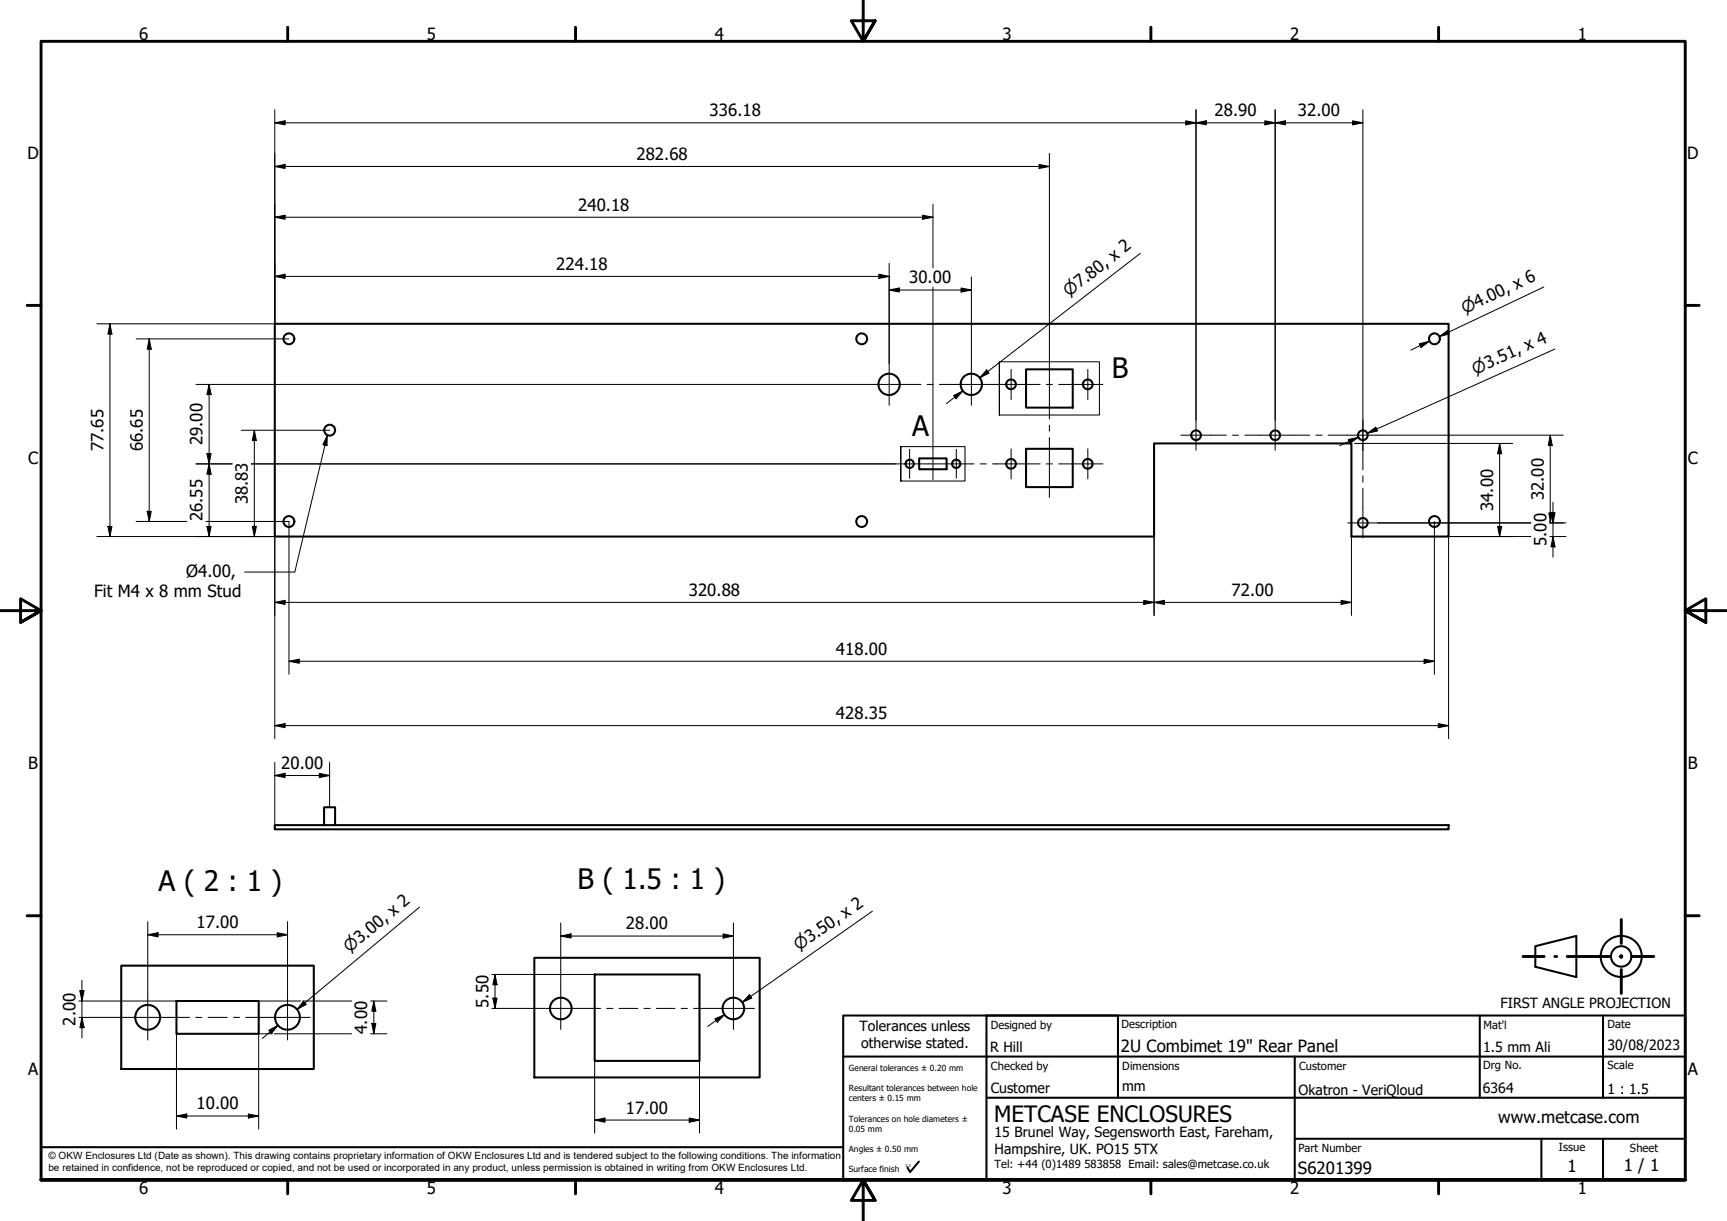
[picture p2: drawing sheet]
<svg xmlns="http://www.w3.org/2000/svg" width="420mm" height="297mm" viewBox="0 0 420 297" stroke-linecap="round" stroke-linejoin="round" font-family="sans-serif">
<!-- layer: Visible (ISO) -->
<g fill="none" stroke="#000" stroke-width=".49">
<path d="M66.9 78.8h285.5v51.7h-23.6v-22.6h-48v22.6h-213.9zM249.6 89.9h11.4v9.3h-11.4zM223.6 111.5h6.7v2.7h-6.7zM249.6 109.2h11.4v9.3h-11.4zM66.9 200.7h285.5v1.1h-285.5zM78.8 200.7v-4.3h2.7v4.3M144.7 237.1h25.5v21h-25.5zM42.9 243.5h20v8h-20z"/>
<circle cx="70.3" cy="82.4" r="1.32"/>
<circle cx="209.6" cy="82.4" r="1.32"/>
<circle cx="216.3" cy="93.5" r="2.59"/>
<circle cx="236.3" cy="93.5" r="2.59"/>
<circle cx="246" cy="93.5" r="1.18"/>
<circle cx="264.6" cy="93.5" r="1.18"/>
<circle cx="349" cy="82.4" r="1.32"/>
<circle cx="80.2" cy="104.7" r="1.32"/>
<circle cx="221.3" cy="112.8" r="1.01"/>
<circle cx="232.6" cy="112.8" r="1.01"/>
<circle cx="246" cy="112.8" r="1.18"/>
<circle cx="264.6" cy="112.8" r="1.18"/>
<circle cx="291" cy="105.9" r="1.18"/>
<circle cx="310.3" cy="105.9" r="1.18"/>
<circle cx="331.6" cy="105.9" r="1.18"/>
<circle cx="70.3" cy="126.9" r="1.32"/>
<circle cx="209.6" cy="126.9" r="1.32"/>
<circle cx="331.6" cy="127.2" r="1.18"/>
<circle cx="349" cy="126.9" r="1.32"/>
<circle cx="35.9" cy="247.5" r="3"/>
<circle cx="69.9" cy="247.5" r="3"/>
<circle cx="136.4" cy="245.3" r="2.63"/>
<circle cx="178.4" cy="245.3" r="2.63"/>
</g>
<!-- layer: Break Line (ISO) -->
<path d="M29.5 234.9h46.8v25.2h-46.8zM130 233h54.8v29.1h-54.8z" fill="none" stroke="#000" stroke-width=".49"/>
<!-- layer: Detail Boundary (ISO) -->
<path d="M243.1 88v13v-13h24.4v13h-24.4M219.1 108.7v8.3v-8.3h15.7v8.3h-15.7" fill="none" stroke="#000" stroke-width=".25"/>
<!-- layer: Border (ISO) -->
<g fill="none" stroke="#000" stroke-width=".71">
<path d="M70 6.6v3.5M140 6.6v3.5M210 0v10.1l-2.9-5.1h5.8l-2.9 5.1 2.9-5.1M280 6.6v3.5M350 6.6v3.5M6.6 74.3h3.4M410 74.3h3.4M0 148.6h10l-5-2.9v5.7l5-2.8-5 2.8M420 148.6h-10l5-2.9v5.7l-5-2.8 5 2.8M6.6 222.8h3.4M410 222.8h3.4M10 287.1v-277h400v277h-400h400"/>
<path d="M70 287.1v3.3M140 287.1v3.3M212.9 292l-2.9-4.9 2.9 4.9h-5.8l2.9-4.9v9.9M280 287.1v3.3M350 287.1v3.3"/>
</g>
<!-- layer: Title (ISO) -->
<g fill="none" stroke="#000" stroke-width=".49">
<path d="M373.5 230.2l10-2.5v10l-10-2.5zM240 257h170v30.1h-170zM315 257v30.1M360 247.1h-120v9.9h-34.9M390 247.1v20M410 257v-9.9h-50v20M10 279v8M10 279.1h195.1M240 267.1h170M272 267.1v-20h-66.9v40M315 277h95M375 277v10.1"/>
<path d="M390 277v10.1M223.6 282.6l-2.2 2.6-.6-1.1"/>
<circle cx="394.4" cy="232.7" r="5"/>
<circle cx="394.4" cy="232.7" r="2.49"/>
</g>
<path d="M370.5 232.7h5.2M378.3 232.7h.4M381.3 232.7h10.3M394.2 232.7h.4M394.4 223.7v5.8M394.4 232.4v.5M394.4 235.9v5.8M397.2 232.7h5.1" fill="none" stroke="#000" stroke-width=".71"/>
<!-- layer: Dimension (ISO) -->
<g fill="none" stroke="#000" stroke-width=".25">
<path d="M66.9 29.9l2.5-.5v1zM66.9 26.7v52.1h-43.3M66.9 29.9h264.7M255.3 37.3v50M288.5 29.4l2.5 .5-2.5 .5zM291 29.9l2.5-.5v1zM291 26.7v75.5M307.7 29.4l2.5 .5-2.5 .5zM310.2 29.9l2.5-.5v1zM310.2 26.7v75.5M329.1 29.4l2.5 .5-2.5 .5zM331.6 26.7v75.5"/>
<path d="M66.9 52.8l2.5-.4v.9zM66.9 40.5l2.5-.5v1zM66.9 52.8h160.1M66.9 40.5h188.4M224.5 52.4l2.5 .4-2.5 .5zM227 49.7v15.5M252.8 40l2.5 .5-2.5 .5zM26.7 78.8l.5 2.5h-1zM26.7 78.8v51.7M66.9 67.2l2.5-.5v1zM66.9 67.2h149.4M213.8 66.7l2.5 .5-2.5 .5z"/>
<path d="M216.3 70.6l2.5-.5v.9zM216.3 64.1v24.3M216.3 70.6h20M227 69.8v23.6M233.8 70.1l2.5 .5-2.5 .4zM236.3 67.4v21M277.4 61.6l-39 30.3 1.9-1.5M375.6 69.8l-25.4 12.1 2.2-1.1M33.1 82.4h37.2M36.3 82.4l.5 2.5h-1zM36.3 82.4v44.5M47.7 93.5h163.5"/>
<path d="M50.9 93.5l.5 2.5h-1.1zM50.9 93.5v37M227 93.6v15.4M232 96.2l2.2-1.1-1.6 1.9zM234.2 95.1l-3.9 3.1M240 90l.6 .8-2.2 1.1zM345.3 83.6l2.5-.6-2.1 1.5zM347.8 83l-4.5 2.2M350.2 81.9l2-1.5 .4 .8zM378.3 84.9l-45.7 20.5 2.3-1M47.7 112.9h8.8M50.3 110.3h1.1l-.5 2.6z"/>
<path d="M50.9 112.9l.5 2.5h-1.1zM58.7 104.7h21.5M61.1 112.9h156.7M61.9 104.7l.5 2.5h-1zM61.9 104.7v25.8M280.8 107.9v41.8M328 106.9l2.5-.5-2.1 1.4zM328.8 108.2v18.9M329.6 107.9h1.9M330.5 106.4l-4.6 2M331.7 107.9h36.3M332.6 105.4l2.1-1.5 .4 .9z"/>
<path d="M335.2 105.9h45.1M364.8 107.9l.5 2.5h-1zM364.8 107.9v22.6M377.2 105.9l.4 2.5h-.9zM377.2 105.9v21.3M23.6 130.5h43.3v49.2M26.2 128.1h1l-.5 2.4zM33.1 126.9h12.3M35.8 124.4h1l-.5 2.5zM50.1 126.9h20.2v37.1M50.3 128.1h1.1l-.5 2.4zM61.4 128.1h1l-.5 2.4z"/>
<path d="M328.8 127.3v22.4M335.2 127.2h37.2M349 126.9v37.1M364.3 128.1h1l-.5 2.4zM372.4 130.5h-20v49.2M377 130.5h4M377 127.2h4M377 124.7h.6l-.4 2.5M377 126.7l.2 .5M377.3 124.7h1l-.5 2.5zM377.8 130.5l.5 2.5h-1zM377.8 122.2v13.3"/>
<path d="M66.9 146.5l2.5-.5v1zM66.9 146.5h261.9M278.3 146l2.5 .5-2.5 .5zM280.8 146.5l2.5-.5v1zM326.3 146l2.5 .5-2.5 .5zM66.9 176.5l2.5-.5v1zM66.9 176.5h285.5M70.3 160.9l2.5-.5v1zM70.3 160.9h278.7M346.5 160.4l2.5 .5-2.5 .5zM349.9 176l2.5 .5-2.5 .5zM66.9 188.7l2.5-.6v1.1z"/>
<path d="M66.9 185.5v15.2M66.9 188.7h13.3M77.7 188.1l2.5 .6-2.5 .5zM80.2 185.5v10.9M19.9 238.5v14M35.9 227.4l2.6-.5v1zM35.9 227.4h34.1M35.9 224.2v17.8M67.5 226.9l2.5 .5-2.5 .5zM70 224.2v17.8M102.1 220.7l-29.9 24.9 2-1.6M119.7 237.1h25"/>
<path d="M120.4 237.1l.5 2.5h-1zM120.4 237.1v8.2M136.4 227.7l2.5-.5v1zM136.4 227.7h42M136.4 224.5v15.7M175.9 227.2l2.5 .5-2.5 .5zM178.4 224.5v15.7M212.2 221.7l-31.6 22.1 2-1.4M19.2 243.5h16.6M19.2 247.5h11.2M19.4 241h1.1l-.6 2.5zM19.9 247.5l.6 2.5h-1.1z"/>
<path d="M36.1 243.5h6.8v3.9M42.9 247.6v27.1M62.9 247.6v27.1M62.9 251.5h3.4M65.4 250.6l2.2-1.2-1.6 2zM66.7 251.5h3.1M67.6 249.4l-3.8 3.2M69.8 243.5h-6.9v3.9M70.1 251.5h15.4M70.1 243.5h3.1M73.6 243.5h11.9M73.8 243.6l.7 .8-2.3 1.2z"/>
<path d="M90.2 251.5h3.9M90.2 243.5h3.9M90.5 249h.9l-.5 2.5zM90.9 243.5l.5 2.5h-.9zM90.9 243.5v8M119.7 245.3h11.6M119.9 242.8h1l-.5 2.5zM144.7 258.1v17.6M170.2 258.1v17.6M173.9 247.9l2.4-1.1-1.8 1.9zM176.3 246.8l-4.1 2.9M182.4 242l.5 .8-2.3 1z"/>
<path d="M42.9 271.5l2.5-.5v1zM42.9 271.5h20M60.4 271l2.5 .5-2.5 .5zM144.7 272.5l2.5-.5v1zM144.7 272.5h25.5M167.7 272l2.5 .5-2.5 .5z"/>
</g>
<g fill="#000">
<path d="M66.9 29.9l2.5-.5v1zM288.5 29.4l2.5 .5-2.5 .5zM291 29.9l2.5-.5v1zM307.7 29.4l2.5 .5-2.5 .5zM310.2 29.9l2.5-.5v1zM329.1 29.4l2.5 .5-2.5 .5zM66.9 52.8l2.5-.4v.9zM66.9 40.5l2.5-.5v1zM224.5 52.4l2.5 .4-2.5 .5zM252.8 40l2.5 .5-2.5 .5zM66.9 67.2l2.5-.5v1zM213.8 66.7l2.5 .5-2.5 .5z"/>
<path d="M216.3 70.6l2.5-.5v.9zM233.8 70.1l2.5 .5-2.5 .4zM26.7 78.8l.5 2.5h-1zM36.3 82.4l.5 2.5h-1zM50.9 93.5l.5 2.5h-1.1zM232 96.2l2.2-1.1-1.6 1.9zM240 90l.6 .8-2.2 1.1zM345.3 83.6l2.5-.6-2.1 1.5zM350.2 81.9l2-1.5 .4 .8zM50.3 110.3h1.1l-.5 2.6zM50.9 112.9l.5 2.5h-1.1zM61.9 104.7l.5 2.5h-1z"/>
<path d="M328 106.9l2.5-.5-2.1 1.4zM332.6 105.4l2.1-1.5 .4 .9zM364.8 107.9l.5 2.5h-1zM377.2 105.9l.4 2.5h-.9zM26.2 128.1h1l-.5 2.4zM35.8 124.4h1l-.5 2.5zM50.3 128.1h1.1l-.5 2.4zM61.4 128.1h1l-.5 2.4zM364.3 128.1h1l-.5 2.4zM376.7 124.7h.9l-.4 2.5zM377.3 124.7h1l-.5 2.5zM377.8 130.5l.5 2.5h-1z"/>
<path d="M66.9 146.5l2.5-.5v1zM278.3 146l2.5 .5-2.5 .5zM280.8 146.5l2.5-.5v1zM326.3 146l2.5 .5-2.5 .5zM66.9 176.5l2.5-.5v1zM70.3 160.9l2.5-.5v1zM346.5 160.4l2.5 .5-2.5 .5zM349.9 176l2.5 .5-2.5 .5zM66.9 188.7l2.5-.6v1.1zM77.7 188.1l2.5 .6-2.5 .5zM35.9 227.4l2.6-.5v1zM67.5 226.9l2.5 .5-2.5 .5z"/>
<path d="M120.4 237.1l.5 2.5h-1zM136.4 227.7l2.5-.5v1zM175.9 227.2l2.5 .5-2.5 .5zM19.4 241h1.1l-.6 2.5zM19.9 247.5l.6 2.5h-1.1zM65.4 250.6l2.2-1.2-1.6 2zM73.8 243.6l.7 .8-2.3 1.2zM90.5 249h.9l-.5 2.5zM90.9 243.5l.5 2.5h-.9zM119.9 242.8h1l-.5 2.5zM173.9 247.9l2.4-1.1-1.8 1.9zM182.4 242l.5 .8-2.3 1z"/>
<path d="M42.9 271.5l2.5-.5v1zM60.4 271l2.5 .5-2.5 .5zM144.7 272.5l2.5-.5v1zM167.7 272l2.5 .5-2.5 .5z"/>
</g>
<!-- layer: Center Mark (ISO) -->
<g fill="none" stroke="#000" stroke-width=".25">
<path d="M216.3 88.4v10.2M236.3 88.4v10.2M246 89.9v7.3M264.7 89.9v7.3M221.3 109.3v7M232.7 109.3v7M246 109.2v7.3M264.7 109.2v7.3M291 102.2v7.3M310.2 102.2v7.3M331.6 102.2v7.3M327.9 127.2h7.3"/>
<path d="M35.9 242v11M70 242v11M136.4 240.2v10.2M178.4 240.2v10.2"/>
</g>
<!-- layer: Centerline (ISO) -->
<g fill="none" stroke="#000" stroke-width=".25">
<path d="M211.2 93.5h12.8M225.6 93.5h1.4M228.6 93.5h24.4M254.6 93.5h1.4M255.3 87.3v14.6M257.6 93.5h10.7M217.8 112.9h19.2M227 109v7.7M238.5 112.9h1.5M241.5 112.9h11.5M254.6 112.9h1.4M255.3 106.4v14.6"/>
<path d="M255.3 103.4v1.5M257.6 112.9h10.7M287.3 105.9h11M299.9 105.9h1.4M302.9 105.9h15.8M320.1 105.9h1.6M323.1 105.9h12.1M331.6 102.2v12.1M331.6 115.8v1.5M331.6 118.8v12.1M30.4 247.5h15.7M47.6 247.5h1.5"/>
<path d="M50.6 247.5h4.7M56.8 247.5h1.5M59.8 247.5h15.7M131.3 245.3h14.8M147.6 245.3h1.5M150.6 245.3h4.6M156.7 245.3h1.5M159.7 245.3h4.5M165.7 245.3h1.6M168.7 245.3h14.9"/>
</g>
<!-- layer: Symbol (ISO) -->
<path d="M79.6 105.9v2.5l-1-.2zM79.6 105.9l-7.9 33.3h-12.2" fill="none" stroke="#000" stroke-width=".25"/>
<path d="M79.6 105.9v2.5l-1-.2z" fill="#000"/>
<g font-size="6.8">
<text x="270.5" y="92">B</text>
<text x="221.9" y="106.2">A</text>
<text x="38.5" y="216.8">A ( 2 : 1 )</text>
<text x="140.5" y="216.2">B ( 1.5 : 1 )</text>
</g>
<text font-size="5.5" x="241.8" y="272.8">METCASE ENCLOSURES</text>
<g font-size="4.1">
<text x="33.9" y="9.6">6</text>
<text x="103.9" y="9.6">5</text>
<text x="173.9" y="9.6">4</text>
<text x="243.9" y="9.6">3</text>
<text x="313.9" y="9.6">2</text>
<text x="383.9" y="9.6">1</text>
<text x="172.6" y="28.3">336.18</text>
<text x="295.5" y="28.3">28.90</text>
<text x="315.8" y="28.3">32.00</text>
<text x="6.7" y="38.7">D</text>
<text x="154.8" y="38.9">282.68</text>
<text x="410.5" y="38.7">D</text>
<text x="140.7" y="51.3">240.18</text>
<text x="135.3" y="65.7">224.18</text>
<text x="221.2" y="69">30.00</text>
<text x="6.8" y="112.9">C</text>
<text x="25.2" y="109.8" transform="rotate(-90 25.2 109.8)">77.65</text>
<text x="34.7" y="109.8" transform="rotate(-90 34.7 109.8)">66.65</text>
<text x="49.3" y="108.3" transform="rotate(-90 49.3 108.3)">29.00</text>
<text x="410.7" y="112.9">C</text>
<text x="60.3" y="122.7" transform="rotate(-90 60.3 122.7)">38.83</text>
<text x="363.3" y="124.3" transform="rotate(-90 363.3 124.3)">34.00</text>
<text x="375.6" y="121.7" transform="rotate(-90 375.6 121.7)">32.00</text>
<text x="49.3" y="126.8" transform="rotate(-90 49.3 126.8)">26.55</text>
<text x="376.2" y="132.9" transform="rotate(-90 376.2 132.9)">5.00</text>
<text x="45.3" y="140.4">Ø4.00,</text>
<text x="22.9" y="145.3">Fit M4 x 8 mm Stud</text>
<text x="167.6" y="145">320.88</text>
<text x="299.6" y="145">72.00</text>
<text x="203.4" y="159.3">418.00</text>
<text x="203.4" y="174.9">428.35</text>
<text x="6.9" y="187.1">B</text>
<text x="68.4" y="187.1">20.00</text>
<text x="410.7" y="187.1">B</text>
<text x="47.8" y="225.8">17.00</text>
<text x="152.3" y="226.1">28.00</text>
<text x="118.9" y="245.2" transform="rotate(-90 118.9 245.2)">5.50</text>
<text x="18.3" y="249.5" transform="rotate(-90 18.3 249.5)">2.00</text>
<text x="89.4" y="251.5" transform="rotate(-90 89.4 251.5)">4.00</text>
<text x="272.7" y="255.9">2U Combimet 19&quot; Rear Panel</text>
<text x="6.8" y="261.4">A</text>
<text x="410.6" y="261.4">A</text>
<text x="47.8" y="269.9">10.00</text>
<text x="152.3" y="270.9">17.00</text>
<text x="364.5" y="273.3">www.metcase.com</text>
<text x="315.8" y="285.7">S6201399</text>
<text x="381.4" y="285">1</text>
<text x="395" y="284.8">1 / 1</text>
<text x="33.9" y="290.4">6</text>
<text x="103.9" y="290.4">5</text>
<text x="173.9" y="290.4">4</text>
<text x="243.9" y="290.4">3</text>
<text x="313.9" y="290.4">2</text>
<text x="383.9" y="290.4">1</text>
</g>
<g font-size="3.9">
<text x="260" y="72.2" transform="rotate(-38 260 72.2)">⌀7.80, x 2</text>
<text x="356.3" y="76.4" transform="rotate(-25 356.3 76.4)">⌀4.00, x 6</text>
<text x="358.9" y="91.1" transform="rotate(-24 358.9 91.1)">⌀3.51, x 4</text>
<text x="85.1" y="231.9" transform="rotate(-40 85.1 231.9)">⌀3.00, x 2</text>
<text x="194.3" y="231.4" transform="rotate(-35 194.3 231.4)">⌀3.50, x 2</text>
</g>
<g font-size="3.4">
<text x="365.1" y="245.3">FIRST ANGLE PROJECTION</text>
<text x="209.1" y="250.8">Tolerances unless</text>
<text x="209.5" y="254.9">otherwise stated.</text>
<text x="240.9" y="255.9">R Hill</text>
<text x="360.9" y="255.9">1.5 mm Ali</text>
<text x="391.1" y="255.4">30/08/2023</text>
<text x="241" y="265.9">Customer</text>
<text x="273" y="265.4">mm</text>
<text x="315.9" y="266.3">Okatron - VeriQloud</text>
<text x="360.8" y="266">6364</text>
<text x="391.1" y="266">1 : 1.5</text>
<text x="242" y="276.6">15 Brunel Way, Segensworth East, Fareham,</text>
<text x="242" y="280.7">Hampshire, UK. PO15</text>
<text x="275.8" y="280.7">5TX</text>
</g>
<g font-size="2.7">
<text x="241.1" y="250.3">Designed by</text>
<text x="272.9" y="250.2">Description</text>
<text x="360.9" y="250.3">Mat'l</text>
<text x="391.1" y="250.2">Date</text>
<text x="241.1" y="260.3">Checked by</text>
<text x="273" y="260.2">Dimensions</text>
<text x="316.1" y="260.2">Customer</text>
<text x="360.9" y="260.1">Drg No.</text>
<text x="391.1" y="260.1">Scale</text>
<text x="315.9" y="280.1">Part Number</text>
<text x="379.3" y="280">Issue</text>
<text x="396.6" y="280.1">Sheet</text>
<text x="242" y="284.2">Tel: +44 (0)1489</text>
<text x="263.8" y="284.2">583858 Email: sales@metcase.co.uk</text>
</g>
<g font-size="2.4">
<text x="11.8" y="282">© OKW Enclosures Ltd (Date as shown). This drawing contains proprietary information of OKW Enclosures Ltd and is tendered subject to the following conditions. The information</text>
<text x="11.8" y="284.8">be retained in confidence, not be reproduced or copied, and not be used or incorporated in any product, unless permission is obtained in writing from OKW Enclosures Ltd.</text>
</g>
<g font-size="2">
<text x="206.5" y="260.5">General tolerances ± 0.20 mm</text>
<text x="206.5" y="265.4">Resultant tolerances between hole</text>
<text x="206.5" y="267.9">centers ± 0.15 mm</text>
<text x="206.5" y="272.8">Tolerances on hole diameters ±</text>
<text x="206.5" y="275.3">0.05 mm</text>
<text x="206.5" y="280.2">Angles ± 0.50 mm</text>
<text x="206.5" y="285.2">Surface finish</text>
</g>
<text font-size="1" x="220.3" y="283.8">3.2</text>
</svg>
